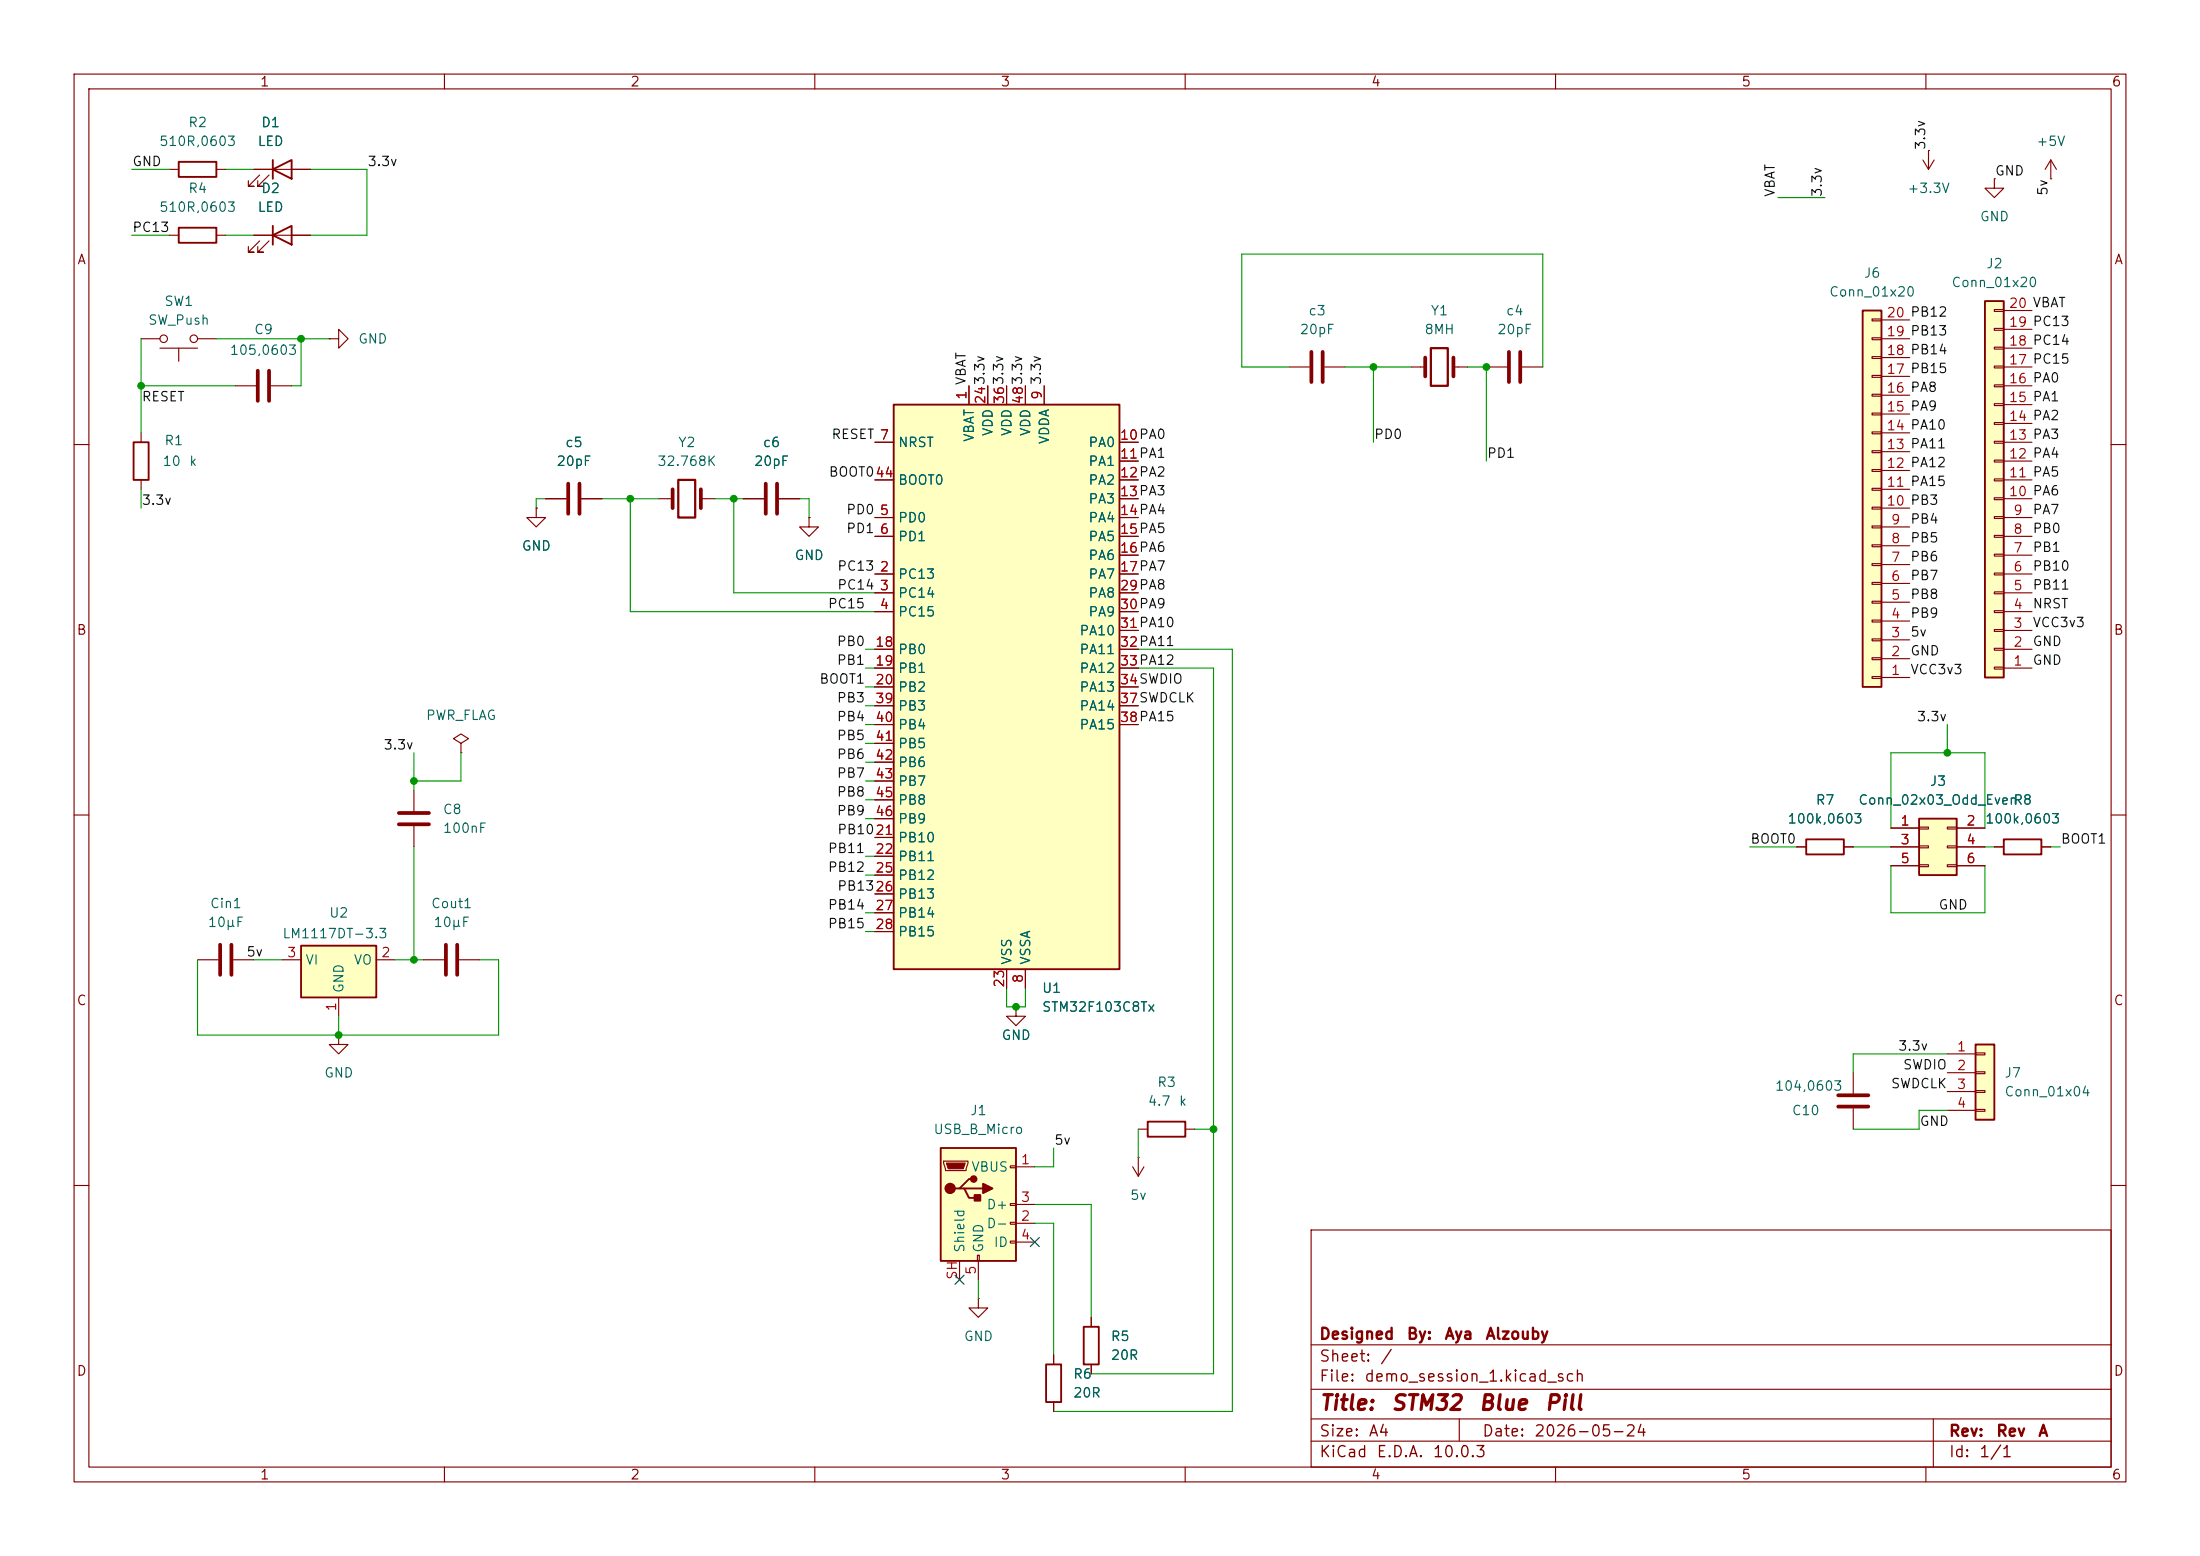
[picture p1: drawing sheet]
<svg xmlns="http://www.w3.org/2000/svg" width="297mm" height="210mm" viewBox="0 0 297 210" stroke-linecap="round" stroke-linejoin="round" font-family="sans-serif">
<g fill="none" stroke="#840000" stroke-width=".15">
<path d="M10 10h277v190h-277zM12 12h273v186h-273zM60 10v2M110 10v2M160 10v2M210 10v2M260 10v2M34.3 22.9h7.6M35.1 23.6l-1.6 1.5h.8h-.8v-.7M36.3 23.6l-1.5 1.5h.8h-.8v-.7M19 45.7h2.6M19 58.4v1.3"/>
<path d="M21.6 47h5.1M24.1 47v1.8M26.7 45.7h2.5M44.4 45.7h1.3v-1.2l1.3 1.2-1.3 1.3v-1.3M44.4 45.7h.1M190.5 49.5h1.9M196.2 49.5h1.9M10 60h2M19 64.8v1.2M100.3 67.3h2.8M105.2 67.3h2.7M109.2 69.9v1.2h1.3l-1.3 1.3-1.3-1.3h1.3"/>
<path d="M109.2 69.9h.1M285 60h2M10 110h2M285 110h2M45.7 139.7v1.3h1.3l-1.3 1.2-1.3-1.2h1.3M45.7 139.7h.1M57.1 129.5h2.8M62 129.5h2.8M10 160h2M177 166h108v32h-108zM285 160h2M60 198v2"/>
<path d="M110 198v2M160 198v2M177 194.5h108M177 191.5h108M177 187.5h108M177 181.5h108M197 191.5v3M210 198v2M260 198v2M261 191.5v6.5"/>
<circle cx="22.1" cy="45.7" r=".51"/>
<circle cx="26.2" cy="45.7" r=".51"/>
</g>
<path d="M192.4 48.3v2.5M196.2 48.3v2.5M103.4 65.3v4M104.9 65.3v4M60.2 127.5v4.1M61.7 127.5v4.1" fill="none" stroke="#840000" stroke-width=".51"/>
<path d="M193.2 47h2.3v5.1h-2.3z" fill="none" stroke="#840000" stroke-width=".3"/>
<path d="M36.8 22.9l2.6-1.3v2.5zM36.8 21.6v2.5M18 59.7h2.1v5.1h-2.1z" fill="none" stroke="#840000" stroke-width=".25"/>
<path d="M120.6 54.6h30.5v76.2h-30.5z" fill="#ffffc2"/>
<path d="M120.6 54.6h30.5v76.2h-30.5z" fill="none" stroke="#840000" stroke-width=".25"/>
<g fill="none" stroke="#840000" stroke-width=".15">
<path d="M118.1 59.7h2.5M130.8 52.1v2.5M133.3 52.1v2.5M135.9 52.1v2.5M138.4 52.1v2.5M141 52.1v2.5M151.1 59.7h2.6M118.1 77.5h2.5M118.1 69.9h2.5M118.1 72.4h2.5M118.1 64.8h2.5M151.1 77.5h2.6"/>
<path d="M151.1 69.9h2.6M151.1 72.4h2.6M151.1 62.2h2.6M151.1 64.8h2.6M151.1 67.3h2.6M151.1 74.9h2.6M118.1 80h2.5M118.1 82.6h2.5M118.1 87.6h2.5M118.1 90.2h2.5M118.1 92.7h2.5M118.1 95.3h2.5"/>
<path d="M118.1 97.8h2.5M151.1 80h2.6M151.1 82.6h2.6M151.1 87.6h2.6M151.1 90.2h2.6M151.1 92.7h2.6M151.1 85.1h2.6M151.1 95.3h2.6M151.1 97.8h2.6M118.1 113h2.5M118.1 115.6h2.5M118.1 118.1h2.5"/>
<path d="M118.1 100.3h2.5M118.1 102.9h2.5M118.1 105.4h2.5M118.1 108h2.5M118.1 110.5h2.5M118.1 120.7h2.5M118.1 123.2h2.5M118.1 125.7h2.5M135.9 130.8v2.6M138.4 130.8v2.6"/>
</g>
<path d="M251.5 41.9h2.5v50.8h-2.5z" fill="#ffffc2"/>
<path d="M36.8 31.8l2.6-1.3v2.5zM36.8 30.5v2.5M251.5 41.9h2.5v50.8h-2.5z" fill="none" stroke="#840000" stroke-width=".25"/>
<g fill="none" stroke="#840000" stroke-width=".15">
<path d="M34.3 31.8h7.6M35.1 32.5l-1.6 1.5h.8h-.8v-.7M36.3 32.5l-1.5 1.5h.8h-.8v-.7M174 49.5h2.8M178.8 49.5h2.8M252.7 58.3h1.3v.2h-1.3zM252.7 55.8h1.3v.2h-1.3zM252.7 53.2h1.3v.3h-1.3zM252.7 50.7h1.3v.2h-1.3zM252.7 48.1h1.3v.3h-1.3zM252.7 45.6h1.3v.2h-1.3zM252.7 43.1h1.3v.2h-1.3z"/>
<path d="M254 58.4h3.8M254 55.9h3.8M254 53.3h3.8M254 50.8h3.8M254 48.3h3.8M254 45.7h3.8M254 43.2h3.8M252.7 78.6h1.3v.3h-1.3zM252.7 76.1h1.3v.2h-1.3zM252.7 73.5h1.3v.3h-1.3zM252.7 71h1.3v.2h-1.3zM252.7 68.5h1.3v.2h-1.3z"/>
<path d="M252.7 65.9h1.3v.3h-1.3zM252.7 63.4h1.3v.2h-1.3zM252.7 60.8h1.3v.3h-1.3zM254 78.7h3.8M254 76.2h3.8M254 73.7h3.8M254 71.1h3.8M254 68.6h3.8M254 66h3.8M254 63.5h3.8M254 61h3.8M252.7 91.3h1.3v.3h-1.3z"/>
<path d="M252.7 88.8h1.3v.2h-1.3zM252.7 86.2h1.3v.3h-1.3zM252.7 83.7h1.3v.2h-1.3zM252.7 81.2h1.3v.2h-1.3zM254 91.4h3.8M254 88.9h3.8M254 86.4h3.8M254 83.8h3.8M254 81.3h3.8"/>
</g>
<path d="M177 47.5v4.1M178.6 47.5v4.1" fill="none" stroke="#840000" stroke-width=".51"/>
<path d="M268 40.6h2.5v50.8h-2.5z" fill="#ffffc2"/>
<path d="M24.1 30.7h5.1v2.1h-5.1zM24.1 21.8h5.1v2.1h-5.1zM268 40.6h2.5v50.8h-2.5z" fill="none" stroke="#840000" stroke-width=".25"/>
<g fill="none" stroke="#840000" stroke-width=".15">
<path d="M22.9 31.8h1.2M22.9 22.9h1.2M29.2 31.8h1.3M29.2 22.9h1.3M259.6 21.6l.7 1.3M260.3 20.3h.1M260.3 20.3v2.6M261.1 21.6l-.8 1.3M269.2 24.1v1.3h1.3l-1.3 1.3-1.2-1.3h1.2M269.2 24.1h.1M276.9 24.1h.1M276.9 21.6l-.8 1.3"/>
<path d="M276.9 21.6l.7 1.3M276.9 21.6v2.5M31.7 52.1h2.8M36.6 52.1h2.8M200.7 49.5h2.8M205.5 49.5h2.8M269.2 59.6h1.3v.2h-1.3zM269.2 57h1.3v.3h-1.3zM269.2 54.5h1.3v.2h-1.3zM269.2 51.9h1.3v.3h-1.3zM269.2 49.4h1.3v.3h-1.3zM269.2 46.9h1.3v.2h-1.3z"/>
<path d="M269.2 44.3h1.3v.3h-1.3zM269.2 41.8h1.3v.2h-1.3zM270.5 59.7h3.8M270.5 57.2h3.8M270.5 54.6h3.8M270.5 52.1h3.8M270.5 49.5h3.8M270.5 47h3.8M270.5 44.5h3.8M270.5 41.9h3.8M269.2 79.9h1.3v.2h-1.3zM269.2 77.3h1.3v.3h-1.3z"/>
<path d="M269.2 74.8h1.3v.3h-1.3zM269.2 72.3h1.3v.2h-1.3zM269.2 69.7h1.3v.3h-1.3zM269.2 67.2h1.3v.2h-1.3zM269.2 64.6h1.3v.3h-1.3zM269.2 62.1h1.3v.3h-1.3zM270.5 77.5h3.8M270.5 74.9h3.8M270.5 72.4h3.8M270.5 69.9h3.8M270.5 67.3h3.8M270.5 64.8h3.8"/>
<path d="M270.5 62.2h3.8M269.2 90h1.3v.3h-1.3zM269.2 87.5h1.3v.3h-1.3zM269.2 85h1.3v.2h-1.3zM269.2 82.4h1.3v.3h-1.3zM270.5 90.2h3.8M270.5 87.6h3.8M270.5 85.1h3.8M270.5 82.6h3.8M270.5 80h3.8"/>
</g>
<path d="M34.8 50v4.1M36.3 50v4.1M203.7 47.5v4.1M205.2 47.5v4.1" fill="none" stroke="#840000" stroke-width=".51"/>
<path d="M259.1 110.5h5.1v7.6h-5.1z" fill="#ffffc2"/>
<path d="M243.8 113.3h5.1v2h-5.1zM259.1 110.5h5.1v7.6h-5.1zM270.5 113.3h5.1v2h-5.1z" fill="none" stroke="#840000" stroke-width=".25"/>
<g fill="none" stroke="#840000" stroke-width=".15">
<path d="M242.6 114.3h1.2M248.9 114.3h1.3M255.3 111.8h3.8M255.3 114.3h3.8M255.3 116.8h3.8M259.1 111.6h1.2v.3h-1.2zM259.1 114.2h1.2v.2h-1.2zM259.1 116.7h1.2v.3h-1.2zM262.9 111.6h1.3v.3h-1.3zM262.9 114.2h1.3v.2h-1.3zM262.9 116.7h1.3v.3h-1.3zM264.2 111.8h3.8"/>
<path d="M264.2 114.3h3.8M264.2 116.8h3.8M269.2 114.3h1.3M275.6 114.3h1.3"/>
</g>
<path d="M266.7 141h2.5v10.1h-2.5z" fill="#ffffc2"/>
<path d="M154.9 151.4h5.1v2h-5.1zM266.7 141h2.5v10.1h-2.5zM146.3 179.1h2v5.1h-2zM141.2 184.2h2.1v5h-2.1z" fill="none" stroke="#840000" stroke-width=".25"/>
<g fill="none" stroke="#840000" stroke-width=".15">
<path d="M152.9 157.5l.8 1.3M153.7 156.2h.1M153.7 152.4h1.2M153.7 156.2v2.6M154.4 157.5l-.7 1.3M160 152.4h1.3M250.2 144.8v2.8M250.2 149.6v2.8M262.9 142.2h3.8M262.9 144.8h3.8M262.9 147.3h3.8M262.9 149.9h3.8"/>
<path d="M266.7 142.1h1.3v.3h-1.3zM266.7 144.7h1.3v.2h-1.3zM266.7 147.2h1.3v.2h-1.3zM266.7 149.7h1.3v.3h-1.3zM132.1 175.3v1.2h1.2l-1.2 1.3-1.3-1.3h1.3M132.1 175.3h.1M147.3 177.8v1.3M142.2 182.9v1.3M142.2 189.2v1.3M147.3 184.2v1.2"/>
</g>
<path d="M248.2 149.4h4M248.2 147.8h4" fill="none" stroke="#840000" stroke-width=".51"/>
<path d="M127 154.9h10.2v15.3h-10.2z" fill="#ffffc2"/>
<path d="M127 154.9h10.2v15.3h-10.2zM131.4 159.1h-.6l-1.3 1.3h-.6M129.5 160.4h.7l.6 1.3h1.3M130.2 160.4h2.5" fill="none" stroke="#840000" stroke-width=".25"/>
<g fill="none" stroke="#840000" stroke-width=".15">
<path d="M72.4 68.6v1.3h1.3l-1.3 1.2-1.3-1.2h1.3M72.4 68.6h.1M73.7 67.3h2.8M78.5 67.3h2.8M88.9 67.3h1.9M94.6 67.3h1.9M137.2 135.9v1.3h1.2l-1.2 1.2-1.3-1.2h1.3M137.2 135.9h.1M127.4 156.7h3.3v.3l-.3 1h-2.8zM136.4 157.4h.8v.2h-.8zM137.2 157.5h2.5M129.5 170.2v2.5"/>
<path d="M132 169.4h.2v.8h-.2zM132.1 170.2v2.5M136.4 162.4h.8v.3h-.8zM136.4 165h.8v.2h-.8zM136.4 167.5h.8v.3h-.8zM137.2 165.1h2.5M137.2 162.6h2.5M137.2 167.6h2.5"/>
</g>
<path d="M127.8 157h2.5l-.3 .7h-2z" fill="#840000" stroke="#840000" stroke-width=".15"/>
<g fill="#840000" stroke="#840000" stroke-width=".25">
<path d="M131.6 161.3h.7v.8h-.7z"/>
<path d="M132.7 159.8l1.3 .6-1.3 .6z"/>
<circle cx="128.3" cy="160.4" r=".63"/>
<circle cx="131.4" cy="159.1" r=".38"/>
</g>
<path d="M76.7 65.3v4M78.2 65.3v4M90.8 66v2.6M94.6 66v2.6" fill="none" stroke="#840000" stroke-width=".51"/>
<path d="M91.6 64.8h2.3v5.1h-2.3z" fill="none" stroke="#840000" stroke-width=".3"/>
<path d="M40.6 127.6h10.2v7h-10.2z" fill="#ffffc2"/>
<path d="M40.6 127.6h10.2v7h-10.2z" fill="none" stroke="#840000" stroke-width=".25"/>
<g fill="none" stroke="#840000" stroke-width=".15">
<path d="M34.3 22.9h2.5M34.3 31.8h2.5M39.4 22.9h2.5M39.4 31.8h2.5M118.1 59.7h2.5M130.8 52.1v2.5M133.3 52.1v2.5M135.9 52.1v2.5M138.4 52.1v2.5M141 52.1v2.5M151.1 59.7h2.6M72.4 68.6h.1"/>
<path d="M73.7 67.3h2.8M78.5 67.3h2.8M100.3 67.3h2.8M105.2 67.3h2.7M109.2 69.9h.1M118.1 77.5h2.5M118.1 69.9h2.5M118.1 72.4h2.5M118.1 64.8h2.5M151.1 77.5h2.6M151.1 69.9h2.6M151.1 72.4h2.6"/>
<path d="M151.1 62.2h2.6M151.1 64.8h2.6M151.1 67.3h2.6M151.1 74.9h2.6M118.1 80h2.5M118.1 82.6h2.5M118.1 87.6h2.5M118.1 90.2h2.5M118.1 92.7h2.5M118.1 95.3h2.5M118.1 97.8h2.5M151.1 80h2.6"/>
<path d="M151.1 82.6h2.6M151.1 87.6h2.6M151.1 90.2h2.6M151.1 92.7h2.6M151.1 85.1h2.6M151.1 95.3h2.6M151.1 97.8h2.6M55.9 106.7v2.8M55.9 111.5v2.8M62.2 100.3l1-.6-1-.6-1 .6 1 .6v1.3M62.2 101.6h.1M118.1 113h2.5"/>
<path d="M118.1 115.6h2.5M118.1 118.1h2.5M118.1 100.3h2.5M118.1 102.9h2.5M118.1 105.4h2.5M118.1 108h2.5M118.1 110.5h2.5M242.6 114.3h1.2M248.9 114.3h1.3M255.3 111.8h3.8M255.3 114.3h3.8M255.3 116.8h3.8"/>
<path d="M264.2 111.8h3.8M264.2 114.3h3.8M264.2 116.8h3.8M269.2 114.3h1.3M275.6 114.3h1.3M26.7 129.5h2.8M31.5 129.5h2.8M38.1 129.5h2.5M45.7 134.6v2.6M50.8 129.5h2.5M118.1 120.7h2.5M118.1 123.2h2.5"/>
<path d="M118.1 125.7h2.5M135.9 130.8v2.6M137.2 135.9h.1M138.4 130.8v2.6M147.3 177.8v1.3M142.2 182.9v1.3M142.2 189.2v1.3M147.3 184.2v1.2"/>
</g>
<path d="M53.8 111.3h4.1M53.8 109.7h4.1M29.7 127.5v4.1M31.2 127.5v4.1" fill="none" stroke="#840000" stroke-width=".51"/>
<g fill="none" stroke="#009600" stroke-width=".15">
<path d="M17.8 31.8h5.1M17.8 22.9h5.1M30.5 31.8h3.8M30.5 22.9h3.8M41.9 22.9h7.6v8.9h-7.6M240 26.7h6.4M19 52.1h12.7M19 45.7v12.7M29.2 45.7h15.2M40.6 45.7v6.4h-1.2M174 49.5h-6.4v-15.2h40.7v15.2M181.6 49.5h8.9"/>
<path d="M185.4 49.5v10.2M198.1 49.5h2.6v12.7M19 66v2.6M73.7 67.3h-1.3v1.3M81.3 67.3h7.6M85.1 67.3v15.3h33M96.5 67.3h3.8M99.1 67.3v12.7h19M107.9 67.3h1.3v2.6M116.8 87.6h1.3M116.8 90.2h1.3M116.8 97.8h1.3"/>
<path d="M116.8 95.3h1.3M116.8 92.7h1.3M153.7 87.6h12.7v102.9h-24.2M153.7 90.2h10.1v95.2h-16.5M262.9 97.8v3.8M55.9 101.6v5.1M55.9 114.3v15.2M62.2 101.6v3.8h-6.3M116.8 118.1h1.3M116.8 100.3h1.3M116.8 102.9h1.3M116.8 105.4h1.3"/>
<path d="M116.8 110.5h1.3M116.8 115.6h1.3M116.8 108h1.3M236.2 114.3h6.4M250.2 114.3h5.1M255.3 111.8v-10.2h12.7v10.2M255.3 116.8v6.4h12.7v-6.4M268 114.3h1.2M276.9 114.3h1.2M26.7 129.5v10.2h40.6v-10.2h-2.5M34.3 129.5h3.8M45.7 137.2v2.5"/>
<path d="M53.3 129.5h3.8M116.8 123.2h1.3M116.8 125.7h1.3M135.9 133.4v2.5h2.5v-2.5M142.2 154.9v2.6h-2.5M153.7 152.4v3.8M161.3 152.4h2.5M262.9 142.2h-12.7v2.6M262.9 149.9h-3.8v2.5h-8.9M132.1 172.7v2.6M139.7 165.1h2.5v17.8M139.7 162.6h7.6v15.2"/>
</g>
<path d="M128.9 172.1l1.2 1.2M130.1 172.1l-1.2 1.2M139.1 167l1.2 1.2M140.3 167l-1.2 1.2" fill="none" stroke="#000084" stroke-width=".15"/>
<g fill="#009600" stroke="#009600" stroke-width=".14">
<circle cx="137.2" cy="135.9" r=".46"/>
<circle cx="99.1" cy="67.3" r=".46"/>
<circle cx="185.4" cy="49.5" r=".46"/>
<circle cx="200.7" cy="49.5" r=".46"/>
<circle cx="40.6" cy="45.7" r=".46"/>
<circle cx="19" cy="52.1" r=".46"/>
<circle cx="262.9" cy="101.6" r=".46"/>
<circle cx="163.8" cy="152.4" r=".46"/>
<circle cx="85.1" cy="67.3" r=".46"/>
<circle cx="45.7" cy="139.7" r=".46"/>
<circle cx="55.9" cy="105.4" r=".46"/>
<circle cx="55.9" cy="129.5" r=".46"/>
</g>
<g font-size="2" fill="#840000">
<text x="178" y="190.8">Title:</text>
<text x="187.7" y="190.8">STM32</text>
<text x="199.5" y="190.8">Blue</text>
<text x="208.4" y="190.8">Pill</text>
</g>
<g font-size="1.5" fill="#840000">
<text x="178" y="184.2">Sheet:</text>
<text x="178" y="181.2">Designed</text>
<text x="186.2" y="184.2">/</text>
<text x="189.8" y="181.2">By:</text>
<text x="194.9" y="181.2">Aya</text>
<text x="200.4" y="181.2">Alzouby</text>
<text x="178" y="186.9">File:</text>
<text x="184.1" y="186.9">demo_session_1.kicad_sch</text>
<text x="178" y="197.1">KiCad</text>
<text x="178" y="194.3">Size:</text>
<text x="184.7" y="194.3">A4</text>
<text x="185.7" y="197.1">E.D.A.</text>
<text x="193.3" y="197.1">10.0.3</text>
<text x="200" y="194.3">Date:</text>
<text x="207" y="194.3">2026-05-24</text>
<text x="263" y="194.3">Rev:</text>
<text x="263" y="197.1">Id:</text>
<text x="267.1" y="197.1">1/1</text>
<text x="269.4" y="194.3">Rev</text>
<text x="275.1" y="194.3">A</text>
</g>
<g font-size="1.3" fill="#840000">
<text x="35" y="12">1</text>
<text x="85" y="12">2</text>
<text x="135" y="12">3</text>
<text x="185" y="12">4</text>
<text x="235" y="12">5</text>
<text x="285" y="12">6</text>
<text x="10.3" y="36">A</text>
<text x="285.3" y="36">A</text>
<text x="10.3" y="86">B</text>
<text x="285.3" y="86">B</text>
<text x="10.3" y="136">C</text>
<text x="285.3" y="136">C</text>
<text x="10.3" y="186">D</text>
<text x="285.3" y="186">D</text>
<text x="35" y="200">1</text>
<text x="85" y="200">2</text>
<text x="135" y="200">3</text>
<text x="185" y="200">4</text>
<text x="235" y="200">5</text>
<text x="285" y="200">6</text>
</g>
<g font-size="1.3" fill="#006464">
<text x="25.3" y="17.5">R2</text>
<text x="35.2" y="17.5">D1</text>
<text x="21.4" y="20">510R,0603</text>
<text x="34.7" y="20">LED</text>
<text x="274.8" y="20">+5V</text>
<text x="21.4" y="28.9">510R,0603</text>
<text x="25.3" y="26.4">R4</text>
<text x="34.7" y="28.9">LED</text>
<text x="35.2" y="26.4">D2</text>
<text x="257.4" y="26.4">+3.3V</text>
<text x="267.2" y="30.2">GND</text>
<text x="22.1" y="41.6">SW1</text>
<text x="246.9" y="40.3">Conn_01x20</text>
<text x="251.5" y="37.8">J6</text>
<text x="263.4" y="39.1">Conn_01x20</text>
<text x="268" y="36.5">J2</text>
<text x="19.9" y="44.2">SW_Push</text>
<text x="34.2" y="45.4">C9</text>
<text x="48.3" y="46.7">GND</text>
<text x="175.4" y="45.4">20pF</text>
<text x="176.5" y="42.9">c3</text>
<text x="192.2" y="45.4">8MH</text>
<text x="193.1" y="42.9">Y1</text>
<text x="202" y="45.4">20pF</text>
<text x="203.2" y="42.9">c4</text>
<text x="30.9" y="48.2">105,0603</text>
<text x="131.8" y="59.7" transform="rotate(-90 131.8 59.7)">VBAT</text>
<text x="134.3" y="58.9" transform="rotate(-90 134.3 58.9)">VDD</text>
<text x="136.9" y="58.9" transform="rotate(-90 136.9 58.9)">VDD</text>
<text x="139.4" y="58.9" transform="rotate(-90 139.4 58.9)">VDD</text>
<text x="21.9" y="63.2">10</text>
<text x="22.1" y="60.4">R1</text>
<text x="25.4" y="63.2">k</text>
<text x="75" y="63.2">20pF</text>
<text x="76.2" y="60.7">c5</text>
<text x="88.6" y="63.2">32.768K</text>
<text x="91.5" y="60.7">Y2</text>
<text x="101.7" y="63.2">20pF</text>
<text x="102.9" y="60.7">c6</text>
<text x="121.2" y="60.7">NRST</text>
<text x="121.2" y="65.7">BOOT0</text>
<text x="141.9" y="60" transform="rotate(-90 141.9 60)">VDDA</text>
<text x="146.9" y="60.7">PA0</text>
<text x="146.9" y="63.2">PA1</text>
<text x="146.9" y="65.7">PA2</text>
<text x="121.2" y="70.8">PD0</text>
<text x="146.9" y="68.3">PA3</text>
<text x="146.9" y="70.8">PA4</text>
<text x="70.4" y="74.6">GND</text>
<text x="107.2" y="75.9">GND</text>
<text x="121.2" y="73.4">PD1</text>
<text x="146.9" y="73.4">PA5</text>
<text x="146.9" y="75.9">PA6</text>
<text x="121.2" y="78.4">PC13</text>
<text x="121.2" y="81">PC14</text>
<text x="121.2" y="83.5">PC15</text>
<text x="146.9" y="78.4">PA7</text>
<text x="146.9" y="81">PA8</text>
<text x="146.9" y="83.5">PA9</text>
<text x="121.2" y="88.6">PB0</text>
<text x="145.6" y="86.1">PA10</text>
<text x="145.6" y="88.6">PA11</text>
<text x="121.2" y="91.1">PB1</text>
<text x="121.2" y="93.7">PB2</text>
<text x="145.6" y="91.1">PA12</text>
<text x="145.6" y="93.7">PA13</text>
<text x="57.4" y="97.5">PWR_FLAG</text>
<text x="121.2" y="96.2">PB3</text>
<text x="121.2" y="98.8">PB4</text>
<text x="121.2" y="101.3">PB5</text>
<text x="145.6" y="96.2">PA14</text>
<text x="145.6" y="98.8">PA15</text>
<text x="121.2" y="103.8">PB6</text>
<text x="121.2" y="106.4">PB7</text>
<text x="260.4" y="106.4">J3</text>
<text x="59.7" y="110.2">C8</text>
<text x="59.7" y="112.7">100nF</text>
<text x="121.2" y="108.9">PB8</text>
<text x="121.2" y="111.5">PB9</text>
<text x="241.2" y="111.5">100k,0603</text>
<text x="245" y="108.9">R7</text>
<text x="250.8" y="108.9">Conn_02x03_Odd_Even</text>
<text x="267.9" y="111.5">100k,0603</text>
<text x="271.7" y="108.9">R8</text>
<text x="121.2" y="114">PB10</text>
<text x="121.2" y="116.5">PB11</text>
<text x="121.2" y="119.1">PB12</text>
<text x="28" y="125.4">10µF</text>
<text x="28.3" y="122.9">Cin1</text>
<text x="44.3" y="124.2">U2</text>
<text x="58.1" y="122.9">Cout1</text>
<text x="58.4" y="125.4">10µF</text>
<text x="121.2" y="121.6">PB13</text>
<text x="121.2" y="124.2">PB14</text>
<text x="38" y="127">LM1117DT-3.3</text>
<text x="41.1" y="130.5">VI</text>
<text x="47.7" y="130.5">VO</text>
<text x="121.2" y="126.7">PB15</text>
<text x="136.9" y="130.3" transform="rotate(-90 136.9 130.3)">VSS</text>
<text x="139.4" y="130.3" transform="rotate(-90 139.4 130.3)">VSSA</text>
<text x="46.7" y="134.1" transform="rotate(-90 46.7 134.1)">GND</text>
<text x="140.6" y="134.3">U1</text>
<text x="140.6" y="136.9">STM32F103C8Tx</text>
<text x="135.1" y="140.7">GND</text>
<text x="43.7" y="145.8">GND</text>
<text x="154.9" y="149.6">4.7</text>
<text x="156.1" y="147">R3</text>
<text x="159.1" y="149.6">k</text>
<text x="239.5" y="147.5">104,0603</text>
<text x="270.5" y="145.8">J7</text>
<text x="270.5" y="148.3">Conn_01x04</text>
<text x="125.9" y="153.4">USB_B_Micro</text>
<text x="130.9" y="150.8">J1</text>
<text x="241.8" y="150.8">C10</text>
<text x="131" y="158.5">VBUS</text>
<text x="133.1" y="166.1">D-</text>
<text x="133.1" y="163.5">D+</text>
<text x="152.5" y="162.3">5v</text>
<text x="130.5" y="169.2" transform="rotate(-90 130.5 169.2)">Shield</text>
<text x="133.1" y="169.2" transform="rotate(-90 133.1 169.2)">GND</text>
<text x="134.1" y="168.6">ID</text>
<text x="130" y="181.3">GND</text>
<text x="149.9" y="181.3">R5</text>
<text x="149.9" y="183.9">20R</text>
<text x="144.8" y="186.4">R6</text>
<text x="144.8" y="188.9">20R</text>
</g>
<g font-size="1.3" fill="#0f0f0f">
<text x="17.8" y="22.7">GND</text>
<text x="49.5" y="22.7">3.3v</text>
<text x="260.2" y="20.3" transform="rotate(-90 260.2 20.3)">3.3v</text>
<text x="239.9" y="26.7" transform="rotate(-90 239.9 26.7)">VBAT</text>
<text x="246.3" y="26.7" transform="rotate(-90 246.3 26.7)">3.3v</text>
<text x="269.2" y="24">GND</text>
<text x="276.7" y="26.5" transform="rotate(-90 276.7 26.5)">5v</text>
<text x="17.8" y="31.6">PC13</text>
<text x="140.8" y="52.1" transform="rotate(-90 140.8 52.1)">3.3v</text>
<text x="19" y="54.5">RESET</text>
<text x="112.2" y="59.6">RESET 7</text>
<text x="185.4" y="59.6">PD0</text>
<text x="111.8" y="64.6">BOOT044</text>
<text x="200.7" y="62.1">PD1</text>
<text x="19" y="68.5">3.3v</text>
<text x="114.2" y="69.7">PD0</text>
<text x="257.8" y="71">PB4</text>
<text x="274.3" y="69.7">PA7</text>
<text x="112.9" y="77.3">PC13</text>
<text x="114.2" y="72.3">PD1</text>
<text x="257.8" y="73.5">PB5</text>
<text x="257.8" y="76.1">PB6</text>
<text x="274.3" y="74.8">PB1</text>
<text x="274.3" y="72.3">PB0</text>
<text x="274.3" y="77.3">PB10</text>
<text x="111.7" y="82.4">PC15</text>
<text x="112.9" y="79.9">PC14</text>
<text x="257.8" y="78.6">PB7</text>
<text x="257.8" y="83.7">PB9</text>
<text x="257.8" y="81.2">PB8</text>
<text x="274.3" y="82.4">NRST</text>
<text x="274.3" y="79.9">PB11</text>
<text x="112.9" y="87.5">PB0</text>
<text x="257.8" y="88.8">GND</text>
<text x="257.8" y="86.2">5v</text>
<text x="274.3" y="85">VCC3v3</text>
<text x="274.3" y="87.5">GND</text>
<text x="110.5" y="92.6">BOOT1</text>
<text x="112.9" y="95.1">PB3</text>
<text x="112.9" y="90">PB1</text>
<text x="257.8" y="91.3">VCC3v3</text>
<text x="274.3" y="90">GND</text>
<text x="51.7" y="101.5">3.3v</text>
<text x="112.9" y="100.2">PB5</text>
<text x="112.9" y="97.7">PB4</text>
<text x="258.7" y="97.7">3.3v</text>
<text x="112.9" y="102.7">PB6</text>
<text x="112.9" y="105.3">PB7</text>
<text x="112.9" y="107.8">PB8</text>
<text x="112.9" y="110.4">PB9</text>
<text x="112.9" y="112.9">PB1021</text>
<text x="111.7" y="118">PB12</text>
<text x="111.7" y="115.4">PB11</text>
<text x="236.2" y="114.2">BOOT0</text>
<text x="278.1" y="114.2">BOOT1</text>
<text x="111.7" y="125.6">PB15</text>
<text x="111.7" y="123.1">PB14</text>
<text x="112.9" y="120.5">PB1326</text>
<text x="261.6" y="123.1">GND</text>
<text x="33.2" y="129.4">5v</text>
<text x="256.2" y="142.1">3.3v</text>
<text x="255.2" y="147.2">SWDCLK</text>
<text x="256.8" y="144.7">SWDIO</text>
<text x="142.2" y="154.8">5v</text>
<text x="259.1" y="152.3">GND</text>
</g>
<g font-size="1.3" fill="#a90000">
<text x="271.1" y="41.9">20 VBAT</text>
<text x="254.6" y="45.7">19 PB13</text>
<text x="254.6" y="43.2">20 PB12</text>
<text x="271.1" y="47">18 PC14</text>
<text x="271.1" y="44.4">19 PC13</text>
<text x="254.6" y="53.3">16 PA8</text>
<text x="254.6" y="50.8">17 PB15</text>
<text x="254.6" y="48.2">18 PB14</text>
<text x="271.1" y="52">16 PA0</text>
<text x="271.1" y="49.5">17 PC15</text>
<text x="118.7" y="59.7">7</text>
<text x="130.8" y="54" transform="rotate(-90 130.8 54)">1 VBAT</text>
<text x="130.8" y="54" transform="rotate(-90 130.8 54)">1</text>
<text x="133.3" y="54.7" transform="rotate(-90 133.3 54.7)">243.3v</text>
<text x="133.3" y="54.7" transform="rotate(-90 133.3 54.7)">24</text>
<text x="135.9" y="54.7" transform="rotate(-90 135.9 54.7)">363.3v</text>
<text x="135.9" y="54.7" transform="rotate(-90 135.9 54.7)">36</text>
<text x="138.4" y="54.7" transform="rotate(-90 138.4 54.7)">483.3v</text>
<text x="138.4" y="54.7" transform="rotate(-90 138.4 54.7)">48</text>
<text x="140.9" y="54" transform="rotate(-90 140.9 54)">9</text>
<text x="151.1" y="59.7">10PA0</text>
<text x="151.1" y="59.7">10</text>
<text x="254.6" y="58.4">14 PA10</text>
<text x="254.6" y="55.9">15 PA9</text>
<text x="271.1" y="59.7">13 PA3</text>
<text x="271.1" y="57.1">14 PA2</text>
<text x="271.1" y="54.6">15 PA1</text>
<text x="118.1" y="64.7">44</text>
<text x="151.1" y="62.2">11PA1</text>
<text x="151.1" y="64.7">12PA2</text>
<text x="151.1" y="62.2">11</text>
<text x="151.1" y="64.7">12</text>
<text x="254.6" y="63.5">12 PA12</text>
<text x="254.6" y="60.9">13 PA11</text>
<text x="271.1" y="64.7">11 PA5</text>
<text x="271.1" y="62.2">12 PA4</text>
<text x="118.7" y="69.8">5</text>
<text x="151.1" y="67.3">13PA3</text>
<text x="151.1" y="69.8">14PA4</text>
<text x="151.1" y="67.3">13</text>
<text x="151.1" y="69.8">14</text>
<text x="254.6" y="68.6">10 PB3</text>
<text x="254.6" y="66">11 PA15</text>
<text x="255.2" y="71.1">9</text>
<text x="271.1" y="67.3">10 PA6</text>
<text x="271.7" y="69.8">9</text>
<text x="118.7" y="77.4">2</text>
<text x="118.7" y="72.4">6</text>
<text x="151.1" y="72.4">15PA5</text>
<text x="151.1" y="74.9">16PA6</text>
<text x="151.1" y="77.4">17PA7</text>
<text x="151.1" y="72.4">15</text>
<text x="151.1" y="74.9">16</text>
<text x="151.1" y="77.4">17</text>
<text x="255.2" y="76.2">7</text>
<text x="255.2" y="73.6">8</text>
<text x="271.7" y="77.4">6</text>
<text x="271.7" y="74.9">7</text>
<text x="271.7" y="72.4">8</text>
<text x="118.7" y="80">3</text>
<text x="118.7" y="82.5">4</text>
<text x="151.1" y="80">29PA8</text>
<text x="151.1" y="82.5">30PA9</text>
<text x="151.1" y="80">29</text>
<text x="151.1" y="82.5">30</text>
<text x="255.2" y="83.8">4</text>
<text x="255.2" y="81.3">5</text>
<text x="255.2" y="78.7">6</text>
<text x="271.7" y="82.5">4</text>
<text x="271.7" y="80">5</text>
<text x="118.1" y="87.6">18</text>
<text x="151.1" y="85.1">31PA10</text>
<text x="151.1" y="87.6">32PA11</text>
<text x="151.1" y="85.1">31</text>
<text x="151.1" y="87.6">32</text>
<text x="255.2" y="88.9">2</text>
<text x="255.2" y="86.3">3</text>
<text x="271.7" y="87.6">2</text>
<text x="271.7" y="85.1">3</text>
<text x="118.1" y="90.1">19</text>
<text x="118.1" y="92.7">20</text>
<text x="118.1" y="95.2">39</text>
<text x="151.1" y="90.1">33PA12</text>
<text x="151.1" y="92.7">34SWDIO</text>
<text x="151.1" y="95.2">37SWDCLK</text>
<text x="151.1" y="90.1">33</text>
<text x="151.1" y="92.7">34</text>
<text x="151.1" y="95.2">37</text>
<text x="255.2" y="91.4">1</text>
<text x="271.7" y="90.1">1</text>
<text x="118.1" y="97.8">40</text>
<text x="118.1" y="100.3">41</text>
<text x="151.1" y="97.8">38PA15</text>
<text x="151.1" y="97.8">38</text>
<text x="118.1" y="102.8">42</text>
<text x="118.1" y="105.4">43</text>
<text x="118.1" y="107.9">45</text>
<text x="118.1" y="110.5">46</text>
<text x="118.1" y="113">21</text>
<text x="256.5" y="111.7">1</text>
<text x="265.4" y="111.7">2</text>
<text x="118.1" y="115.5">22</text>
<text x="118.1" y="118.1">25</text>
<text x="256.5" y="114.3">3</text>
<text x="256.5" y="116.8">5</text>
<text x="265.4" y="114.3">4</text>
<text x="265.4" y="116.8">6</text>
<text x="118.1" y="123.2">27</text>
<text x="118.1" y="125.7">28</text>
<text x="118.1" y="120.6">26</text>
<text x="38.7" y="129.5">3</text>
<text x="51.4" y="129.5">2</text>
<text x="45.7" y="136.6" transform="rotate(-90 45.7 136.6)">1</text>
<text x="135.9" y="133.4" transform="rotate(-90 135.9 133.4)">23</text>
<text x="138.4" y="132.8" transform="rotate(-90 138.4 132.8)">8</text>
<text x="264.1" y="142.2">1</text>
<text x="264.1" y="144.8">2</text>
<text x="264.1" y="147.3">3</text>
<text x="264.1" y="149.8">4</text>
<text x="137.7" y="157.5">1</text>
<text x="137.7" y="165.1">2</text>
<text x="137.7" y="162.5">3</text>
<text x="137.7" y="167.6">4</text>
<text x="129.5" y="172.8" transform="rotate(-90 129.5 172.8)">SH</text>
<text x="132.1" y="172.2" transform="rotate(-90 132.1 172.2)">5</text>
</g>
</svg>
